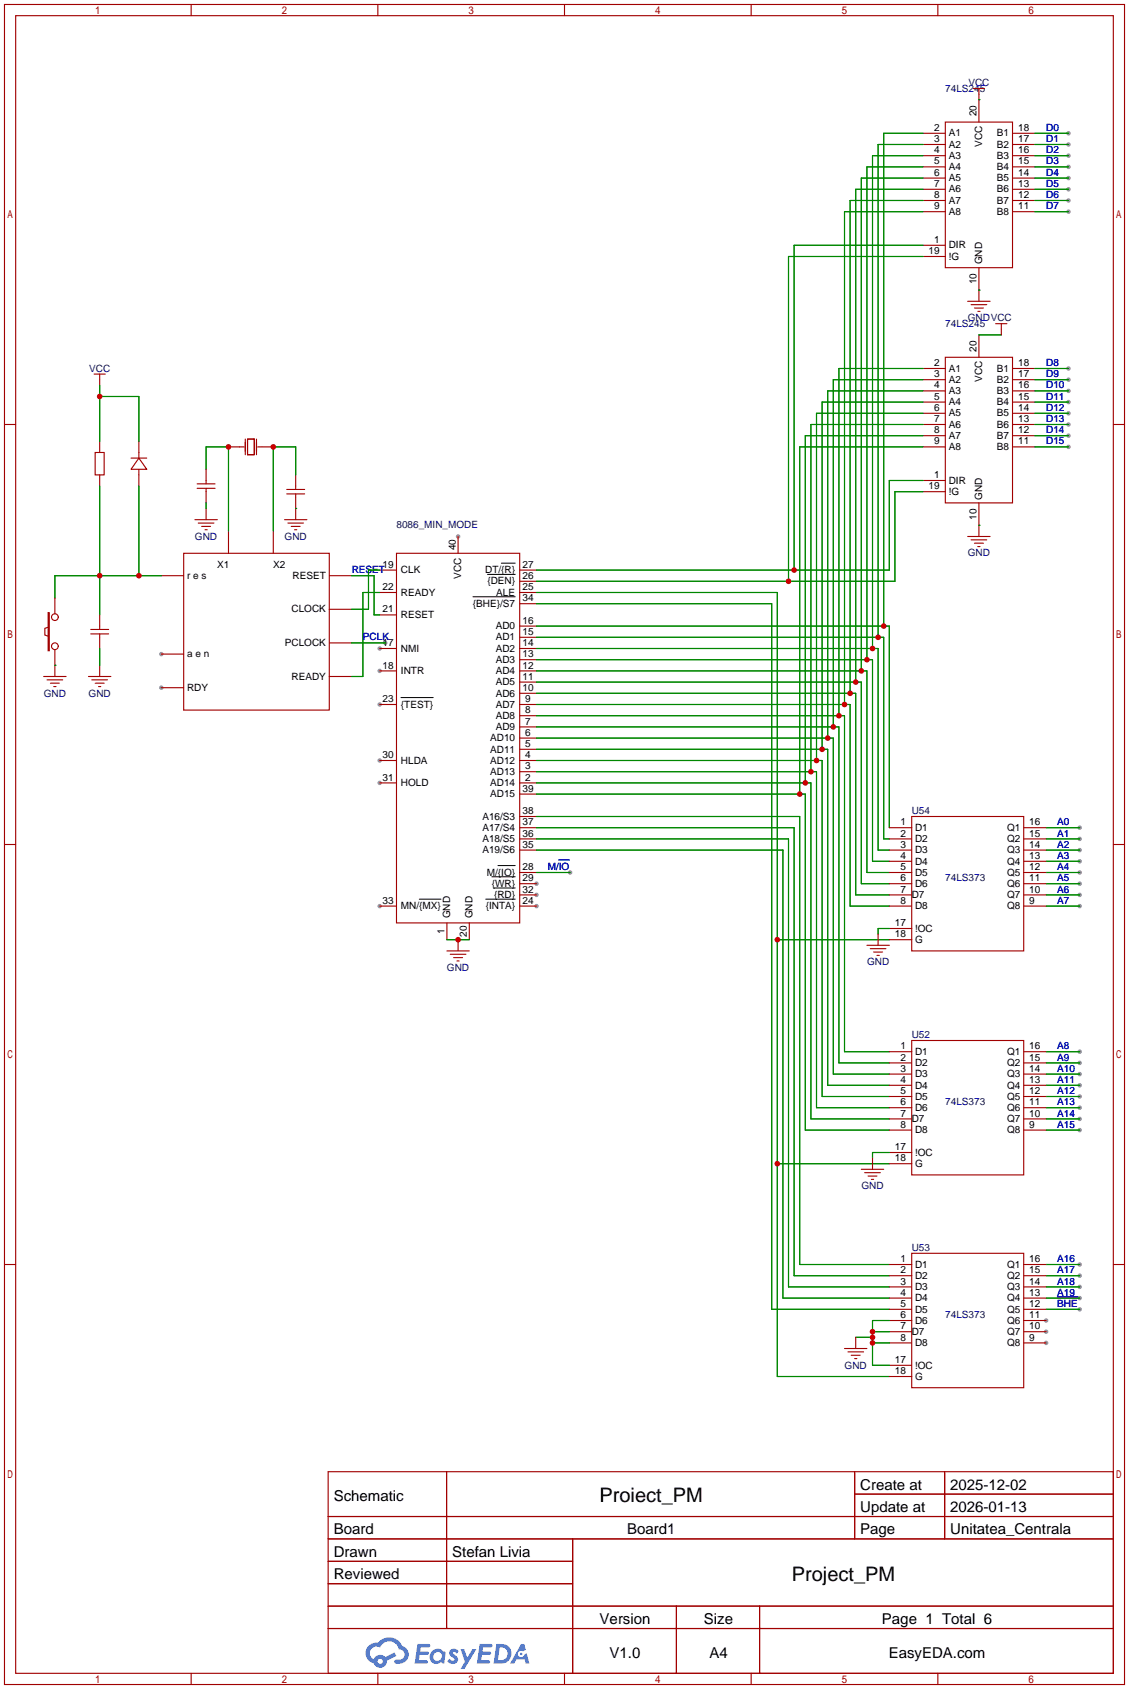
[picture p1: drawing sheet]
<svg xmlns="http://www.w3.org/2000/svg" width="256mm" height="383mm" viewBox="0 0 256 383" stroke-linecap="round" stroke-linejoin="round" font-family="sans-serif">
<g fill="#999">
<circle cx="36.6" cy="148.3" r=".51"/>
<circle cx="36.6" cy="156" r=".51"/>
<circle cx="86.1" cy="147.1" r=".51"/>
<circle cx="86.1" cy="152.1" r=".51"/>
<circle cx="86.1" cy="159.8" r=".51"/>
<circle cx="121.7" cy="205.5" r=".51"/>
<circle cx="121.7" cy="200.4" r=".51"/>
<circle cx="86.1" cy="172.5" r=".51"/>
<circle cx="86.1" cy="177.5" r=".51"/>
<circle cx="121.7" cy="202.9" r=".51"/>
<circle cx="86.1" cy="205.5" r=".51"/>
<circle cx="103.9" cy="121.7" r=".51"/>
<circle cx="237.2" cy="304.5" r=".51"/>
<circle cx="237.2" cy="302" r=".51"/>
<circle cx="237.2" cy="299.5" r=".51"/>
<circle cx="244.9" cy="286.8" r=".51"/>
<circle cx="244.9" cy="289.3" r=".51"/>
<circle cx="244.9" cy="291.8" r=".51"/>
<circle cx="244.9" cy="294.4" r=".51"/>
<circle cx="244.9" cy="296.9" r=".51"/>
<circle cx="244.9" cy="238.5" r=".51"/>
<circle cx="244.9" cy="241" r=".51"/>
<circle cx="244.9" cy="243.6" r=".51"/>
<circle cx="244.9" cy="246.1" r=".51"/>
<circle cx="244.9" cy="248.7" r=".51"/>
<circle cx="244.9" cy="251.2" r=".51"/>
<circle cx="244.9" cy="253.7" r=".51"/>
<circle cx="244.9" cy="256.3" r=".51"/>
<circle cx="244.9" cy="187.7" r=".51"/>
<circle cx="244.9" cy="190.2" r=".51"/>
<circle cx="244.9" cy="192.8" r=".51"/>
<circle cx="244.9" cy="195.3" r=".51"/>
<circle cx="244.9" cy="197.9" r=".51"/>
<circle cx="244.9" cy="200.4" r=".51"/>
<circle cx="244.9" cy="202.9" r=".51"/>
<circle cx="244.9" cy="205.5" r=".51"/>
<circle cx="242.3" cy="30.2" r=".51"/>
<circle cx="242.3" cy="32.8" r=".51"/>
<circle cx="242.3" cy="35.3" r=".51"/>
<circle cx="242.3" cy="37.8" r=".51"/>
<circle cx="242.3" cy="40.4" r=".51"/>
<circle cx="242.3" cy="42.9" r=".51"/>
<circle cx="242.3" cy="45.5" r=".51"/>
<circle cx="242.3" cy="48" r=".51"/>
<circle cx="242.3" cy="83.6" r=".51"/>
<circle cx="242.3" cy="86.1" r=".51"/>
<circle cx="242.3" cy="88.6" r=".51"/>
<circle cx="242.3" cy="91.2" r=".51"/>
<circle cx="242.3" cy="93.7" r=".51"/>
<circle cx="242.3" cy="96.3" r=".51"/>
<circle cx="242.3" cy="98.8" r=".51"/>
<circle cx="242.3" cy="101.3" r=".51"/>
<circle cx="129.3" cy="197.9" r=".51"/>
<circle cx="87.4" cy="145.8" r=".51"/>
</g>
<g fill="none" stroke="#a10000" stroke-width=".25">
<path d="M1 1h254v381h-254zM3.6 3.6h248.9v375.9h-248.9zM43.3 1v2.6M85.7 1v2.6M128 1v2.6M170.3 1v2.6M212.7 1v2.6M1 96.3h2.6M252.5 96.3h2.5M1 191.5h2.6M252.5 191.5h2.5M1 286.8h2.6"/>
<path d="M252.5 286.8h2.5M74.4 333.8h178.1v45.7h-178.1zM101.3 333.8v35.5M193.8 333.8v15.2M193.8 338.8h58.7M214.2 333.8v15.2M74.4 343.9h178.1M74.4 349h178.1M74.4 354.1h55.5M74.4 359.2h55.5M129.9 349v30.5M43.3 379.5v2.5"/>
<path d="M74.4 364.2h178.1M74.4 369.3h178.1M85.7 379.5v2.5M128 379.5v2.5M153.4 364.2v15.3M170.3 379.5v2.5M172.3 364.2v15.3M212.7 379.5v2.5"/>
</g>
<g fill="#5487ff">
<path d="M102.2 374.2a1.3 1.3 0 0 1 1.8 .2l-.4 .7a.54 .54 0 0 0-.9-.3l.1 .2a1.28 1.28 0 0 1 .8 2 1.53 1.53 0 0 1-2.2-.2l.5-.6 .8 .4a.31 .31 0 0 0 .4-.3 .31 .31 0 0 0-.3-.3 1.12 1.12 0 0 1-.6-1.8z"/>
<path d="M104.4 374h.9l.6 1.9 1.2-1.9h.9l-2.7 4.5h-.9l1-1.7z"/>
<path d="M94.7 372.8h2.2a.46 .46 0 0 1 .5 .1 .46 .46 0 0 1 .1 .5l-.3 .2h-1.8l-.1 .9h1.6a.4 .4 0 0 1 .4 .5 .4 .4 0 0 1-.4 .3h-1.7l-.2 1.2h1.4a.46 .46 0 0 1 .5 .1 .46 .46 0 0 1 .1 .5l-.3 .2h-2.7z"/>
<path d="M108.8 372.8h2.2a.47 .47 0 0 1 .5 .1 .47 .47 0 0 1 .1 .5l-.3 .2h-1.8l-.1 .9h1.6a.4 .4 0 0 1 .4 .5 .4 .4 0 0 1-.4 .3h-1.7l-.2 1.2h1.4a.46 .46 0 0 1 .5 .1 .46 .46 0 0 1 .1 .5l-.3 .2h-2.7z"/>
<path d="M118.2 372.8h.7l.4 1.4-.7 .3a.75 .75 0 0 0-1.1 .3 .75 .75 0 0 0 .5 1 .75 .75 0 0 0 .9-.6l.5-.3 .7 2.4h-.9l-.2-1h-1.9l-.5 1h-.9z"/>
<path d="M112.6 372.8l-.7 4.5h1.5a2.27 2.27 0 0 0 2.6-2.3 2.27 2.27 0 0 0-2.7-2.2zM113.3 373.6a1.5 1.5 0 0 1 1.8 1.5 1.5 1.5 0 0 1-1.9 1.4h-.3z"/>
<path d="M98 374.4a1.6 1.6 0 0 0-.3 2.3 1.6 1.6 0 0 0 2.3 .2l.8 .4 .3-2.5-.2-.3h-.5a1.58 1.58 0 0 0-2.4-.1zM98.6 375a.98 .98 0 0 1 1.6 .4 .98 .98 0 0 1-1.1 1.2 .94 .94 0 0 1-.8-.6 .94 .94 0 0 1 .3-1z"/>
<path d="M83.6 373.2a2.37 2.37 0 0 0 1.2 4 1.54 1.54 0 0 0 1.7 1 1.54 1.54 0 0 0 1.3-1.6l2.1-1.1-.5-.8-2 1.1a1.57 1.57 0 0 0-2.6 .5 1.5 1.5 0 0 1-.8-2.1 1.5 1.5 0 0 1 2.2-.6 2.23 2.23 0 0 1 2.3-1.4 2.23 2.23 0 0 1 2 1.9 1.16 1.16 0 0 1 1.2 1 1.16 1.16 0 0 1-1.1 1.3h-.6a.47 .47 0 0 0-.6 .4 .47 .47 0 0 0 .4 .5 2.14 2.14 0 0 0 2.7-1.3 2.14 2.14 0 0 0-1.3-2.8 3.2 3.2 0 0 0-5.5-.7l-1.1 .1zM85.6 376.8a.6 .6 0 0 1 1.2 0 .6 .6 0 0 1-1.2 0z"/>
<circle cx="118.2" cy="375.1" r=".28"/>
</g>
<g fill="none" stroke="#a10000" stroke-width=".25">
<path d="M209.3 30.2h5.1M209.3 32.8h5.1M209.3 35.3h5.1M209.3 37.8h5.1M214.4 27.7h15.2v33h-15.2zM220.7 20.1h2.6M222 20.1v7.6M229.6 30.2h5.1M229.6 32.8h5.1M229.6 35.3h5.1M229.6 37.8h5.1M209.3 55.6h5.1"/>
<path d="M209.3 58.2h5.1M209.3 40.4h5.1M209.3 42.9h5.1M209.3 45.5h5.1M209.3 48h5.1M229.6 40.4h5.1M229.6 42.9h5.1M229.6 45.5h5.1M229.6 48h5.1M219.5 68.3h5M220.2 69.1h3.6M221 69.8h2"/>
<path d="M221.7 70.6h.5M222 60.7v7.6M222 75.9v5.1M225.8 73.4h2.5M227.1 73.4v2.5M21.3 84.8h2.6M22.6 84.8v2.6M55.6 99.6v3.5M56.1 99.6h1.6v3.5h-1.6zM58.2 99.6v3.5M209.3 83.6h5.1M209.3 86.1h5.1"/>
<path d="M209.3 88.6h5.1M209.3 91.2h5.1M209.3 93.7h5.1M209.3 96.3h5.1M209.3 98.8h5.1M214.4 81h15.2v33h-15.2zM229.6 83.6h5.1M229.6 86.1h5.1M229.6 88.6h5.1M229.6 91.2h5.1M229.6 93.7h5.1M229.6 96.3h5.1"/>
<path d="M229.6 98.8h5.1M21.6 102.6h2v5.1h-2zM22.6 100.1v2.5M22.6 107.7v2.5M29.7 103.9h3.6M31.5 103.9l1.8 2.5h-3.6zM31.5 100.1v3.8M31.5 106.4v3.8M44.2 117.9h5.1M44.7 110.7h4.1M44.7 109.7h4.1M45 118.6h3.5"/>
<path d="M45.7 119.4h2.1M46.7 106.4v3.3M46.7 110.7v3.3M46.7 115.3v2.6M51.8 101.3h3.6M58.4 101.3h3.6M64.5 117.9h5.1M65 112h4.1M65 111h4.1M65.3 118.6h3.5M66 119.4h2.1M67.1 107.7v3.3"/>
<path d="M67.1 112v5.9M209.3 109h5.1M209.3 111.5h5.1M209.3 101.3h5.1M222 114v7.7M229.6 101.3h5.1M10.9 138.9h.3v8.7h-.3zM12.4 135.6v3.6M22.6 139.4v3.3M36.6 130.6h5.1M41.7 125.5h33v35.5h-33zM46.5 120.1h.5"/>
<path d="M51.8 120.4v5.1M62 120.4v5.1M66.8 120.1h.5M74.7 130.6h5.1M74.7 138.2h5.1M86.1 129.3h3.8M86.1 139.4h3.8M86.1 134.4h3.8M89.9 125.5h28v83.8h-28zM103.9 121.7v3.8M117.9 129.3h3.8M117.9 134.4h3.8"/>
<path d="M117.9 131.8h3.8M117.9 136.9h3.8M219.5 121.7h5M220.2 122.4h3.6M221 123.2h2M221.7 124h.5M9.9 153.4h5.1M10.7 154.2h3.5M10.9 142.2l-.7 .3v1.5l.7 .3M11.4 154.9h2.1M12.2 155.7h.5M12.4 147.3v6.1"/>
<path d="M20.1 153.4h5M20.6 143.8h4M20.6 142.7h4M20.8 154.2h3.6M21.6 154.9h2M22.4 155.7h.5M22.6 143.8v3.3M22.6 150.9v2.5M36.6 148.3h5.1M36.6 156h5.1M74.7 145.8h5.1M74.7 153.4h5.1"/>
<path d="M86.1 152.1h3.8M86.1 147.1h3.8M86.1 159.8h3.8M117.9 157.2h3.8M117.9 154.7h3.8M117.9 152.1h3.8M117.9 149.6h3.8M117.9 147.1h3.8M117.9 144.5h3.8M117.9 142h3.8M117.9 159.8h3.8M86.1 177.5h3.8"/>
<path d="M86.1 172.5h3.8M117.9 177.5h3.8M117.9 175h3.8M117.9 172.5h3.8M117.9 169.9h3.8M117.9 167.4h3.8M117.9 164.8h3.8M117.9 162.3h3.8M117.9 197.9h3.8M117.9 192.8h3.8M117.9 190.2h3.8M117.9 187.7h3.8"/>
<path d="M117.9 185.2h3.8M117.9 180.1h3.8M201.7 197.9h5.1M201.7 192.8h5.1M201.7 190.2h5.1M201.7 187.7h5.1M201.7 195.3h5.1M206.8 185.2h25.4v30.4h-25.4zM232.2 197.9h5M232.2 192.8h5M232.2 190.2h5M232.2 187.7h5"/>
<path d="M232.2 195.3h5M86.1 205.5h3.8M101.3 209.3v3.8M101.3 215.6h5.1M102.1 216.4h3.6M102.9 217.2h2M103.6 217.9h.5M103.9 213.1v2.5M106.4 209.3v3.8M117.9 205.5h3.8M117.9 200.4h3.8M117.9 202.9h3.8"/>
<path d="M196.6 214.4h5.1M197.4 215.1h3.5M198.1 215.9h2.1M198.9 216.7h.5M199.1 211.8v2.6M201.7 205.5h5.1M201.7 200.4h5.1M201.7 202.9h5.1M201.7 210.6h5.1M201.7 213.1h5.1M232.2 205.5h5M232.2 200.4h5"/>
<path d="M232.2 202.9h5M201.7 238.5h5.1M206.8 236h25.4v30.4h-25.4zM232.2 238.5h5M201.7 241h5.1M201.7 243.6h5.1M201.7 246.1h5.1M201.7 248.7h5.1M201.7 251.2h5.1M201.7 253.7h5.1M201.7 256.3h5.1M232.2 241h5"/>
<path d="M232.2 243.6h5M232.2 246.1h5M232.2 248.7h5M232.2 251.2h5M232.2 253.7h5M232.2 256.3h5M195.3 265.2h5.1M196.1 265.9h3.5M196.8 266.7h2.1M197.6 267.5h.5M197.9 262.6v2.6M201.7 261.4h5.1"/>
<path d="M201.7 263.9h5.1M201.7 286.8h5.1M201.7 289.3h5.1M201.7 291.8h5.1M201.7 294.4h5.1M201.7 296.9h5.1M201.7 299.5h5.1M206.8 284.2h25.4v30.5h-25.4zM232.2 286.8h5M232.2 289.3h5M232.2 291.8h5M232.2 294.4h5"/>
<path d="M232.2 296.9h5M232.2 299.5h5M191.5 305.8h5.1M192.3 306.6h3.5M193 307.3h2.1M193.8 308.1h.5M194.1 303.3v2.5M201.7 302h5.1M201.7 304.5h5.1M201.7 309.6h5.1M201.7 312.2h5.1M232.2 302h5"/>
<path d="M232.2 304.5h5"/>
<circle cx="12.4" cy="140" r=".76"/>
<circle cx="12.4" cy="146.6" r=".76"/>
</g>
<path d="M107.3 135.3h9.5M110.5 130.3h6.3M113.7 127.7h3.1M90.9 158.2h7.3M111.5 198.8h5.3M112.9 196.3h3.9M95.1 203.9h4.9M110.2 203.9h6.6M112.1 201.4h4.7" fill="none" stroke="#000" stroke-width=".23"/>
<g fill="none" stroke="#008700" stroke-width=".25">
<path d="M209.3 30.2h-8.9v111.8M209.3 32.8h-10.2v111.7M209.3 35.3h-11.4v111.8M209.3 37.8h-12.7v111.8M222 22.6h.1M234.7 30.2h7.6M234.7 32.8h7.6M234.7 35.3h7.6M234.7 37.8h7.6M209.3 40.4h-14v111.7M209.3 42.9h-15.2v111.8M209.3 45.5h-16.5v111.7"/>
<path d="M209.3 48h-17.8v111.8M209.3 55.6h-29.2v73.7M209.3 58.2h-30.5v73.6M234.7 40.4h7.6M234.7 42.9h7.6M234.7 45.5h7.6M234.7 48h7.6M222 65.8h.1M222 75.9h5.1M22.6 89.9h8.9v10.2M22.6 87.4v12.7M209.3 83.6h-19.1v78.7"/>
<path d="M209.3 86.1h-20.3v78.7M209.3 88.6h-21.6v78.8M209.3 91.2h-22.9v78.7M209.3 93.7h-24.1v78.8M209.3 96.3h-25.4v78.7M209.3 98.8h-26.7v78.7M234.7 83.6h7.6M234.7 86.1h7.6M234.7 88.6h7.6M234.7 91.2h7.6M234.7 93.7h7.6M234.7 96.3h7.6"/>
<path d="M234.7 98.8h7.6M22.6 110.2v29.2M31.5 110.2v20.4M46.7 106.4v-5.1h5.1v19.1M46.7 114v1.3M67.1 115.3h.1M67.1 107.7v-6.4h-5.1v19.1M209.3 109h-7.6v20.3h-80M209.3 101.3h-27.9v78.8M209.3 111.5h-6.4v20.3h-81.2M222 119.1h.1M234.7 101.3h7.6"/>
<path d="M36.6 130.6h-24.2v5M79.8 130.6h5v8.8h1.3M86.1 129.3h-2.5v8.9h-3.8M86.1 134.4h-3.8v19h-2.5M121.7 134.4h54.6v177.8h25.4M121.7 136.9h53.3v160h26.7M12.4 150.9h.1M22.6 147.1v3.8M79.8 145.8h7.6M121.7 142h80v45.7M121.7 144.5h78.7v45.7h1.3M121.7 147.1h77.4v45.7h2.6"/>
<path d="M121.7 149.6h76.2v45.7h3.8M121.7 152.1h74.9v45.8h5.1M121.7 154.7h73.6v45.7h6.4M121.7 157.2h72.4v45.7h7.6M121.7 159.8h71.1v45.7h8.9M121.7 162.3h69.8v76.2h10.2M121.7 164.8h68.5v76.2h11.5M121.7 167.4h67.3v76.2h12.7M121.7 169.9h66v76.2h14M121.7 172.5h64.7v76.2h15.3M121.7 175h63.5v76.2h16.5M121.7 177.5h62.2v76.2h17.8"/>
<path d="M121.7 190.2h57.1v101.6h22.9M121.7 192.8h55.8v101.6h24.2M121.7 197.9h7.6M121.7 180.1h60.9v76.2h19.1M121.7 185.2h59.7v101.6h20.3M121.7 187.7h58.4v101.6h21.6M237.2 190.2h7.7M237.2 192.8h7.7M237.2 195.3h7.7M237.2 197.9h7.7M237.2 187.7h7.7M101.3 213.1h5.1"/>
<path d="M176.3 213.1h25.4M201.7 210.6h-2.6v1.2M237.2 200.4h7.7M237.2 202.9h7.7M237.2 205.5h7.7M237.2 238.5h7.7M237.2 241h7.7M237.2 243.6h7.7M237.2 246.1h7.7M237.2 248.7h7.7M237.2 251.2h7.7M237.2 253.7h7.7"/>
<path d="M237.2 256.3h7.7M176.3 263.9h25.4M201.7 261.4h-3.8v1.2M201.7 299.5h-3.8v10.1h3.8M237.2 286.8h7.7M237.2 289.3h7.7M237.2 291.8h7.7M237.2 294.4h7.7M237.2 296.9h7.7M194.1 303.3h3.8M197.9 302h3.8M197.9 304.5h3.8"/>
</g>
<path d="M126.7 195h2.4M239.8 294.1h4.6" fill="none" stroke="#00f" stroke-width=".23"/>
<g fill="#c00">
<circle cx="200.4" cy="142" r=".63"/>
<circle cx="199.1" cy="144.5" r=".63"/>
<circle cx="197.9" cy="147.1" r=".63"/>
<circle cx="196.6" cy="149.6" r=".63"/>
<circle cx="195.3" cy="152.1" r=".63"/>
<circle cx="194.1" cy="154.7" r=".63"/>
<circle cx="192.8" cy="157.2" r=".63"/>
<circle cx="191.5" cy="159.8" r=".63"/>
<circle cx="190.2" cy="162.3" r=".63"/>
<circle cx="189" cy="164.8" r=".63"/>
<circle cx="187.7" cy="167.4" r=".63"/>
<circle cx="186.4" cy="169.9" r=".63"/>
<circle cx="185.2" cy="172.5" r=".63"/>
<circle cx="183.9" cy="175" r=".63"/>
<circle cx="182.6" cy="177.5" r=".63"/>
<circle cx="181.4" cy="180.1" r=".63"/>
<circle cx="103.9" cy="213.1" r=".63"/>
<circle cx="180.1" cy="129.3" r=".63"/>
<circle cx="178.8" cy="131.8" r=".63"/>
<circle cx="176.3" cy="263.9" r=".63"/>
<circle cx="176.3" cy="213.1" r=".63"/>
<circle cx="51.8" cy="101.3" r=".63"/>
<circle cx="22.6" cy="89.9" r=".63"/>
<circle cx="31.5" cy="130.6" r=".63"/>
<circle cx="22.6" cy="130.6" r=".63"/>
<circle cx="62" cy="101.3" r=".63"/>
<circle cx="197.9" cy="302" r=".63"/>
<circle cx="197.9" cy="303.3" r=".63"/>
<circle cx="197.9" cy="304.5" r=".63"/>
</g>
<g font-size="4.5">
<text x="136" y="340.6">Proiect_PM</text>
<text x="179.6" y="358.4">Project_PM</text>
</g>
<g font-size="3.4">
<text x="75.7" y="340.4">Schematic</text>
<text x="195.1" y="337.8">Create at</text>
<text x="215.5" y="337.8">2025-12-02</text>
<text x="75.7" y="348">Board</text>
<text x="142.2" y="348">Board1</text>
<text x="195.1" y="342.9">Update at</text>
<text x="195.1" y="348">Page</text>
<text x="215.5" y="342.9">2026-01-13</text>
<text x="215.5" y="348">Unitatea_Centrala</text>
<text x="75.7" y="353.1">Drawn</text>
<text x="102.6" y="353.1">Stefan Livia</text>
<text x="75.7" y="358.1">Reviewed</text>
<text x="136" y="368.3">Version</text>
<text x="159.6" y="368.3">Size</text>
<text x="200" y="368.3">Page 1 Total 6</text>
<text x="138.3" y="375.9">V1.0</text>
<text x="160.9" y="375.9">A4</text>
<text x="201.5" y="375.9">EasyEDA.com</text>
</g>
<g font-size="2.3" fill="#000080">
<text x="214.4" y="20.8">74LS245</text>
<text x="219.6" y="19.5">VCC</text>
<text x="214.4" y="74.1">74LS245</text>
<text x="219.5" y="72.9">GNDVCC</text>
<text x="20.2" y="84.3">VCC</text>
<text x="89.9" y="119.9">8086_MIN_MODE</text>
<text x="44.2" y="122.4">GND</text>
<text x="64.5" y="122.4">GND</text>
<text x="219.5" y="126.2">GND</text>
<text x="9.9" y="158">GND</text>
<text x="20.1" y="158">GND</text>
<text x="206.8" y="184.6">U54</text>
<text x="214.4" y="199.9">74LS373</text>
<text x="101.4" y="220.2">GND</text>
<text x="196.6" y="218.9">GND</text>
<text x="206.8" y="235.4">U52</text>
<text x="214.4" y="250.7">74LS373</text>
<text x="195.3" y="269.7">GND</text>
<text x="206.8" y="283.7">U53</text>
<text x="214.4" y="298.9">74LS373</text>
<text x="191.5" y="310.4">GND</text>
</g>
<g font-size="2.3">
<text x="211.8" y="29.7">2</text>
<text x="221.5" y="26.4" transform="rotate(-90 221.5 26.4)">20</text>
<text x="230.9" y="29.7">18</text>
<text x="211.8" y="32.2">3</text>
<text x="211.8" y="34.8">4</text>
<text x="215.1" y="31">A1</text>
<text x="215.1" y="33.5">A2</text>
<text x="222.7" y="33.2" transform="rotate(-90 222.7 33.2)">VCC</text>
<text x="226.1" y="31">B1</text>
<text x="226.1" y="33.5">B2</text>
<text x="230.9" y="32.2">17</text>
<text x="230.9" y="34.8">16</text>
<text x="211.8" y="37.3">5</text>
<text x="211.8" y="39.8">6</text>
<text x="215.1" y="36">A3</text>
<text x="215.1" y="38.6">A4</text>
<text x="215.1" y="41.1">A5</text>
<text x="226.1" y="36">B3</text>
<text x="226.1" y="38.6">B4</text>
<text x="226.1" y="41.1">B5</text>
<text x="230.9" y="37.3">15</text>
<text x="230.9" y="39.8">14</text>
<text x="211.8" y="42.4">7</text>
<text x="211.8" y="44.9">8</text>
<text x="211.8" y="47.5">9</text>
<text x="215.1" y="43.7">A6</text>
<text x="215.1" y="46.2">A7</text>
<text x="226.1" y="43.7">B6</text>
<text x="226.1" y="46.2">B7</text>
<text x="230.9" y="42.4">13</text>
<text x="230.9" y="44.9">12</text>
<text x="230.9" y="47.5">11</text>
<text x="215.1" y="48.7">A8</text>
<text x="226.1" y="48.7">B8</text>
<text x="210.6" y="57.6">19</text>
<text x="211.8" y="55.1">1</text>
<text x="215.1" y="56.4">DIR</text>
<text x="215.1" y="58.9">!G</text>
<text x="222.7" y="59.9" transform="rotate(-90 222.7 59.9)">GND</text>
<text x="221.5" y="64.5" transform="rotate(-90 221.5 64.5)">10</text>
<text x="211.8" y="83">2</text>
<text x="221.5" y="79.8" transform="rotate(-90 221.5 79.8)">20</text>
<text x="230.9" y="83">18</text>
<text x="211.8" y="85.6">3</text>
<text x="211.8" y="88.1">4</text>
<text x="215.1" y="84.3">A1</text>
<text x="215.1" y="86.8">A2</text>
<text x="215.1" y="89.4">A3</text>
<text x="222.7" y="86.6" transform="rotate(-90 222.7 86.6)">VCC</text>
<text x="226.1" y="84.3">B1</text>
<text x="226.1" y="86.8">B2</text>
<text x="226.1" y="89.4">B3</text>
<text x="230.9" y="85.6">17</text>
<text x="230.9" y="88.1">16</text>
<text x="211.8" y="90.6">5</text>
<text x="211.8" y="93.2">6</text>
<text x="211.8" y="95.7">7</text>
<text x="215.1" y="91.9">A4</text>
<text x="215.1" y="94.5">A5</text>
<text x="226.1" y="91.9">B4</text>
<text x="226.1" y="94.5">B5</text>
<text x="230.9" y="90.6">15</text>
<text x="230.9" y="93.2">14</text>
<text x="230.9" y="95.7">13</text>
<text x="211.8" y="98.3">8</text>
<text x="211.8" y="100.8">9</text>
<text x="215.1" y="97">A6</text>
<text x="215.1" y="99.5">A7</text>
<text x="226.1" y="97">B6</text>
<text x="226.1" y="99.5">B7</text>
<text x="230.9" y="98.3">12</text>
<text x="230.9" y="100.8">11</text>
<text x="215.1" y="102.1">A8</text>
<text x="226.1" y="102.1">B8</text>
<text x="210.6" y="111">19</text>
<text x="211.8" y="108.4">1</text>
<text x="215.1" y="109.7">DIR</text>
<text x="215.1" y="112.2">!G</text>
<text x="222.7" y="113.3" transform="rotate(-90 222.7 113.3)">GND</text>
<text x="221.5" y="117.8" transform="rotate(-90 221.5 117.8)">10</text>
<text x="103.3" y="124.8" transform="rotate(-90 103.3 124.8)">40</text>
<text x="42.4" y="131.3">r e s</text>
<text x="49.3" y="128.7">X1</text>
<text x="62" y="128.7">X2</text>
<text x="66.4" y="131.3">RESET</text>
<text x="86.8" y="128.7">19</text>
<text x="90.9" y="130">CLK</text>
<text x="104.6" y="131.3" transform="rotate(-90 104.6 131.3)">VCC</text>
<text x="110" y="130">DT/{R}</text>
<text x="118.5" y="131.3">26</text>
<text x="118.5" y="128.7">27</text>
<text x="86.8" y="133.8">22</text>
<text x="90.9" y="135.1">READY</text>
<text x="107.3" y="137.6">{BHE}/S7</text>
<text x="110.5" y="132.6">{DEN}</text>
<text x="112.6" y="135.1">ALE</text>
<text x="118.5" y="133.8">25</text>
<text x="118.5" y="136.4">34</text>
<text x="66.1" y="138.9">CLOCK</text>
<text x="86.8" y="138.9">21</text>
<text x="90.9" y="140.2">RESET</text>
<text x="112.4" y="142.7">AD0</text>
<text x="118.5" y="144">15</text>
<text x="118.5" y="141.4">16</text>
<text x="42.4" y="149.1">a e n</text>
<text x="64.6" y="146.5">PCLOCK</text>
<text x="86.8" y="146.5">17</text>
<text x="90.9" y="147.8">NMI</text>
<text x="112.4" y="147.8">AD2</text>
<text x="112.4" y="145.3">AD1</text>
<text x="118.5" y="149.1">13</text>
<text x="118.5" y="146.5">14</text>
<text x="66.1" y="154.1">READY</text>
<text x="86.8" y="151.6">18</text>
<text x="90.9" y="152.9">INTR</text>
<text x="112.4" y="155.4">AD5</text>
<text x="112.4" y="152.9">AD4</text>
<text x="112.4" y="150.3">AD3</text>
<text x="118.5" y="154.1">11</text>
<text x="118.5" y="151.6">12</text>
<text x="42.4" y="156.7">RDY</text>
<text x="86.8" y="159.2">23</text>
<text x="90.9" y="160.5">{TEST}</text>
<text x="112.4" y="158">AD6</text>
<text x="112.4" y="160.5">AD7</text>
<text x="118.5" y="156.7">10</text>
<text x="119.1" y="161.8">8</text>
<text x="119.1" y="159.2">9</text>
<text x="112.4" y="165.6">AD9</text>
<text x="112.4" y="163">AD8</text>
<text x="119.1" y="166.8">6</text>
<text x="119.1" y="164.3">7</text>
<text x="86.8" y="171.9">30</text>
<text x="90.9" y="173.2">HLDA</text>
<text x="111.2" y="173.2">AD12</text>
<text x="111.2" y="170.7">AD11</text>
<text x="111.2" y="168.1">AD10</text>
<text x="119.1" y="171.9">4</text>
<text x="119.1" y="169.4">5</text>
<text x="86.8" y="177">31</text>
<text x="90.9" y="178.3">HOLD</text>
<text x="111.2" y="178.3">AD14</text>
<text x="111.2" y="175.7">AD13</text>
<text x="118.5" y="179.5">39</text>
<text x="119.1" y="177">2</text>
<text x="119.1" y="174.5">3</text>
<text x="109.4" y="185.9">A16/S3</text>
<text x="111.2" y="180.8">AD15</text>
<text x="118.5" y="184.6">38</text>
<text x="109.4" y="191">A18/S5</text>
<text x="109.4" y="188.4">A17/S4</text>
<text x="118.5" y="189.7">36</text>
<text x="118.5" y="187.2">37</text>
<text x="204.2" y="187.2">1</text>
<text x="204.2" y="189.7">2</text>
<text x="207.5" y="188.4">D1</text>
<text x="207.5" y="191">D2</text>
<text x="228.4" y="191">Q2</text>
<text x="228.4" y="188.4">Q1</text>
<text x="233.4" y="189.7">15</text>
<text x="233.4" y="187.2">16</text>
<text x="109.4" y="193.5">A19/S6</text>
<text x="118.5" y="197.3">28</text>
<text x="118.5" y="192.2">35</text>
<text x="204.2" y="192.2">3</text>
<text x="204.2" y="194.8">4</text>
<text x="204.2" y="197.3">5</text>
<text x="207.5" y="193.5">D3</text>
<text x="207.5" y="196.1">D4</text>
<text x="228.4" y="196.1">Q4</text>
<text x="228.4" y="193.5">Q3</text>
<text x="233.4" y="197.3">12</text>
<text x="233.4" y="194.8">13</text>
<text x="233.4" y="192.2">14</text>
<text x="110.4" y="198.6">M/{IO}</text>
<text x="111.5" y="201.1">{WR}</text>
<text x="112" y="203.7">{RD}</text>
<text x="118.5" y="199.9">29</text>
<text x="118.5" y="202.4">32</text>
<text x="204.2" y="199.9">6</text>
<text x="204.2" y="202.4">7</text>
<text x="206.8" y="203.7">D7</text>
<text x="207.5" y="198.6">D5</text>
<text x="207.5" y="201.1">D6</text>
<text x="228.4" y="203.7">Q7</text>
<text x="228.4" y="201.1">Q6</text>
<text x="228.4" y="198.6">Q5</text>
<text x="233.4" y="202.4">10</text>
<text x="233.4" y="199.9">11</text>
<text x="86.8" y="204.9">33</text>
<text x="90.9" y="206.2">MN/{MX}</text>
<text x="102.1" y="208.3" transform="rotate(-90 102.1 208.3)">GND</text>
<text x="107.2" y="208.3" transform="rotate(-90 107.2 208.3)">GND</text>
<text x="110.2" y="206.2">{INTA}</text>
<text x="118.5" y="204.9">24</text>
<text x="204.2" y="204.9">8</text>
<text x="207.5" y="206.2">D8</text>
<text x="228.4" y="206.2">Q8</text>
<text x="233.4" y="204.9">9</text>
<text x="100.8" y="211.8" transform="rotate(-90 100.8 211.8)">1</text>
<text x="105.9" y="212.5" transform="rotate(-90 105.9 212.5)">20</text>
<text x="203" y="210">17</text>
<text x="203" y="212.6">18</text>
<text x="207.5" y="211.3">!OC</text>
<text x="207.5" y="213.8">G</text>
<text x="204.2" y="238">1</text>
<text x="207.5" y="239.2">D1</text>
<text x="228.4" y="239.2">Q1</text>
<text x="233.4" y="238">16</text>
<text x="204.2" y="240.5">2</text>
<text x="204.2" y="243">3</text>
<text x="204.2" y="245.6">4</text>
<text x="207.5" y="241.8">D2</text>
<text x="207.5" y="244.3">D3</text>
<text x="228.4" y="244.3">Q3</text>
<text x="228.4" y="241.8">Q2</text>
<text x="233.4" y="245.6">13</text>
<text x="233.4" y="243">14</text>
<text x="233.4" y="240.5">15</text>
<text x="204.2" y="248.1">5</text>
<text x="204.2" y="250.7">6</text>
<text x="207.5" y="246.9">D4</text>
<text x="207.5" y="249.4">D5</text>
<text x="207.5" y="251.9">D6</text>
<text x="228.4" y="251.9">Q6</text>
<text x="228.4" y="249.4">Q5</text>
<text x="228.4" y="246.9">Q4</text>
<text x="233.4" y="250.7">11</text>
<text x="233.4" y="248.1">12</text>
<text x="204.2" y="253.2">7</text>
<text x="204.2" y="255.7">8</text>
<text x="206.8" y="254.5">D7</text>
<text x="207.5" y="257">D8</text>
<text x="228.4" y="257">Q8</text>
<text x="228.4" y="254.5">Q7</text>
<text x="233.4" y="255.7">9</text>
<text x="233.4" y="253.2">10</text>
<text x="203" y="260.8">17</text>
<text x="203" y="263.4">18</text>
<text x="207.5" y="262.1">!OC</text>
<text x="207.5" y="264.6">G</text>
<text x="204.2" y="286.2">1</text>
<text x="207.5" y="287.5">D1</text>
<text x="228.4" y="287.5">Q1</text>
<text x="233.4" y="286.2">16</text>
<text x="204.2" y="288.8">2</text>
<text x="204.2" y="291.3">3</text>
<text x="204.2" y="293.8">4</text>
<text x="207.5" y="290">D2</text>
<text x="207.5" y="292.6">D3</text>
<text x="228.4" y="292.6">Q3</text>
<text x="228.4" y="290">Q2</text>
<text x="233.4" y="293.8">13</text>
<text x="233.4" y="291.3">14</text>
<text x="233.4" y="288.8">15</text>
<text x="204.2" y="296.4">5</text>
<text x="204.2" y="298.9">6</text>
<text x="207.5" y="295.1">D4</text>
<text x="207.5" y="297.7">D5</text>
<text x="228.4" y="297.7">Q5</text>
<text x="228.4" y="295.1">Q4</text>
<text x="233.4" y="298.9">11</text>
<text x="233.4" y="296.4">12</text>
<text x="204.2" y="301.5">7</text>
<text x="204.2" y="304">8</text>
<text x="206.8" y="302.7">D7</text>
<text x="207.5" y="300.2">D6</text>
<text x="207.5" y="305.3">D8</text>
<text x="228.4" y="305.3">Q8</text>
<text x="228.4" y="302.7">Q7</text>
<text x="228.4" y="300.2">Q6</text>
<text x="233.4" y="304">9</text>
<text x="233.4" y="301.5">10</text>
<text x="203" y="309.1">17</text>
<text x="203" y="311.6">18</text>
<text x="207.5" y="310.4">!OC</text>
<text x="207.5" y="312.9">G</text>
</g>
<g font-size="2.3" fill="#00f">
<text x="237.2" y="29.7">D0</text>
<text x="237.2" y="32.2">D1</text>
<text x="237.2" y="34.8">D2</text>
<text x="237.2" y="37.3">D3</text>
<text x="237.2" y="39.8">D4</text>
<text x="237.2" y="42.4">D5</text>
<text x="237.2" y="44.9">D6</text>
<text x="237.2" y="47.5">D7</text>
<text x="237.2" y="83">D8</text>
<text x="237.2" y="85.6">D9</text>
<text x="237.2" y="88.1">D10</text>
<text x="237.2" y="90.6">D11</text>
<text x="237.2" y="93.2">D12</text>
<text x="237.2" y="95.7">D13</text>
<text x="237.2" y="98.3">D14</text>
<text x="237.2" y="100.8">D15</text>
<text x="79.8" y="130">RESET</text>
<text x="82.3" y="145.3">PCLK</text>
<text x="239.8" y="187.2">A0</text>
<text x="239.8" y="189.7">A1</text>
<text x="124.2" y="197.3">M/IO</text>
<text x="239.8" y="192.2">A2</text>
<text x="239.8" y="194.8">A3</text>
<text x="239.8" y="197.3">A4</text>
<text x="239.8" y="199.9">A5</text>
<text x="239.8" y="202.4">A6</text>
<text x="239.8" y="204.9">A7</text>
<text x="239.8" y="238">A8</text>
<text x="239.8" y="240.5">A9</text>
<text x="239.8" y="243">A10</text>
<text x="239.8" y="245.6">A11</text>
<text x="239.8" y="248.1">A12</text>
<text x="239.8" y="250.7">A13</text>
<text x="239.8" y="253.2">A14</text>
<text x="239.8" y="255.7">A15</text>
<text x="239.8" y="286.2">A16</text>
<text x="239.8" y="288.8">A17</text>
<text x="239.8" y="291.3">A18</text>
<text x="239.8" y="293.8">A19</text>
<text x="239.8" y="296.4">BHE</text>
</g>
</svg>
